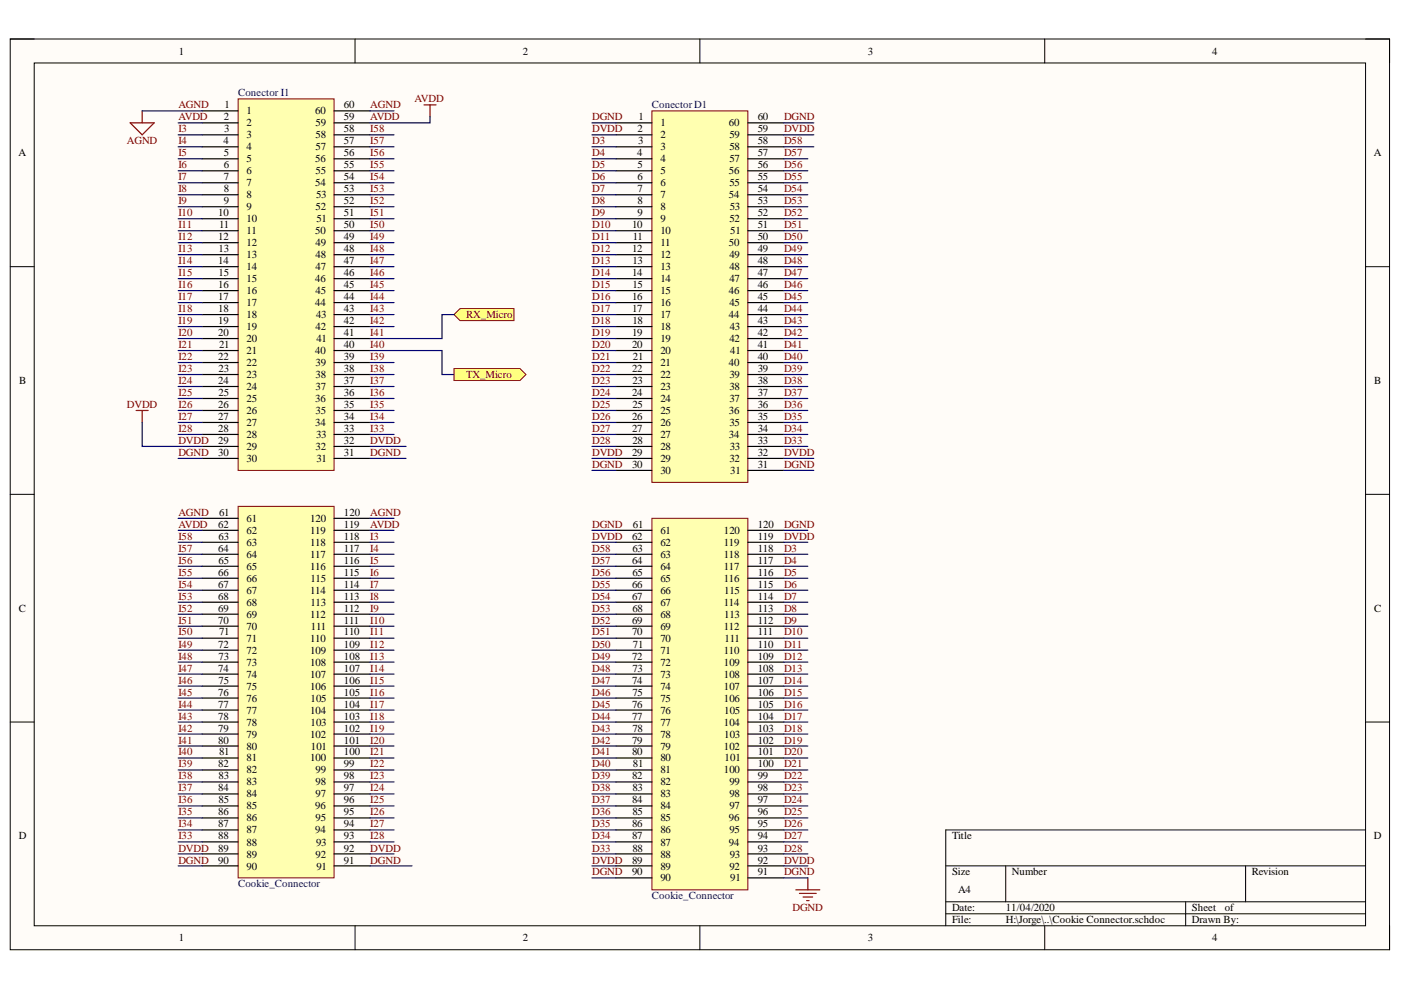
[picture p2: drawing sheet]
<svg xmlns="http://www.w3.org/2000/svg" width="297mm" height="210mm" viewBox="0 0 297 210" stroke-linecap="round" stroke-linejoin="round" font-family="sans-serif">
<path d="M2.2 8.3h292.4v193.1h-292.4z" fill-rule="evenodd" fill="#fffcf8"/>
<path d="M2.2 8.3h292.4v193.1h-292.4z" fill="none" stroke="#000" stroke-width=".21"/>
<path d="M7.3 13.4h282.2v182.9h-282.2z" fill-rule="evenodd" fill="#fffcf8"/>
<g fill="none" stroke="#000" stroke-width=".21">
<path d="M2.2 8.3h5.1M7.3 13.4h282.2v182.9h-282.2zM75.3 8.3v5M148.4 8.3v5M221.5 8.3v5.1M289.5 8.3h5.1v5.1M2.2 56.5h5.1M289.5 56.5h5.1M2.2 104.8h5.1M289.5 104.8h5.1M2.2 153.1h5.1M289.5 153.1h5.1"/>
<path d="M289.5 176h-89v20.3M75.3 196.3v5.1M148.4 196.3v5.1M200.5 183.6h89M200.5 191.2h89M200.5 193.7h89M213.2 183.6v7.6M221.5 196.3v5.1M251.4 191.2v5.1M264.1 183.6v7.6M294.6 196.3v5.1"/>
</g>
<path d="M50.5 21h20.3v78.7h-20.3z" fill-rule="evenodd" fill="#ffffb0"/>
<path d="M50.5 21h20.3v78.7h-20.3z" fill="none" stroke="#800000" stroke-width=".21"/>
<g fill="none" stroke="#000" stroke-width=".25">
<path d="M42.9 23.5h7.6M42.9 26h7.6M42.9 28.6h7.6M42.9 31.1h7.6M42.9 33.7h7.6M42.9 36.2h7.6M42.9 38.8h7.6M70.8 23.5h7.7M70.8 26h7.7M70.8 28.6h7.7M70.8 31.1h7.7M70.8 33.7h7.7"/>
<path d="M70.8 36.2h7.7M70.8 38.8h7.7M42.9 41.3h7.6M42.9 43.8h7.6M42.9 46.4h7.6M42.9 48.9h7.6M42.9 51.5h7.6M42.9 54h7.6M42.9 56.5h7.6M42.9 59.1h7.6M70.8 41.3h7.7M70.8 43.8h7.7"/>
<path d="M70.8 46.4h7.7M70.8 48.9h7.7M70.8 51.5h7.7M70.8 54h7.7M70.8 56.5h7.7M70.8 59.1h7.7M42.9 61.6h7.6M42.9 64.2h7.6M42.9 66.7h7.6M42.9 69.2h7.6M42.9 71.8h7.6M42.9 74.3h7.6"/>
<path d="M42.9 76.9h7.6M42.9 79.4h7.6M70.8 61.6h7.7M70.8 64.2h7.7M70.8 66.7h7.7M70.8 69.2h7.7M70.8 71.8h7.7M70.8 74.3h7.7M70.8 76.9h7.7M70.8 79.4h7.7M42.9 81.9h7.6M42.9 84.5h7.6"/>
<path d="M42.9 87h7.6M42.9 89.6h7.6M42.9 92.1h7.6M42.9 94.7h7.6M42.9 97.2h7.6M70.8 81.9h7.7M70.8 84.5h7.7M70.8 87h7.7M70.8 89.6h7.7M70.8 92.1h7.7M70.8 94.7h7.7M70.8 97.2h7.7"/>
</g>
<path d="M50.5 107.4h20.3v78.7h-20.3z" fill-rule="evenodd" fill="#ffffb0"/>
<path d="M50.5 107.4h20.3v78.7h-20.3z" fill="none" stroke="#800000" stroke-width=".21"/>
<g fill="none" stroke="#000" stroke-width=".25">
<path d="M42.9 109.9h7.6M42.9 112.4h7.6M42.9 115h7.6M42.9 117.5h7.6M70.8 109.9h7.7M70.8 112.4h7.7M70.8 115h7.7M70.8 117.5h7.7M42.9 120.1h7.6M42.9 122.6h7.6M42.9 125.1h7.6M42.9 127.7h7.6"/>
<path d="M42.9 130.2h7.6M42.9 132.8h7.6M42.9 135.3h7.6M42.9 137.8h7.6M70.8 120.1h7.7M70.8 122.6h7.7M70.8 125.1h7.7M70.8 127.7h7.7M70.8 130.2h7.7M70.8 132.8h7.7M70.8 135.3h7.7M70.8 137.8h7.7"/>
<path d="M42.9 140.4h7.6M42.9 142.9h7.6M42.9 145.5h7.6M42.9 148h7.6M42.9 150.5h7.6M42.9 153.1h7.6M42.9 155.6h7.6M42.9 158.2h7.6M70.8 140.4h7.7M70.8 142.9h7.7M70.8 145.5h7.7M70.8 148h7.7"/>
<path d="M70.8 150.5h7.7M70.8 153.1h7.7M70.8 155.6h7.7M70.8 158.2h7.7M42.9 160.7h7.6M42.9 163.3h7.6M42.9 165.8h7.6M42.9 168.3h7.6M42.9 170.9h7.6M42.9 173.4h7.6M42.9 176h7.6M42.9 178.5h7.6"/>
<path d="M70.8 160.7h7.7M70.8 163.3h7.7M70.8 165.8h7.7M70.8 168.3h7.7M70.8 170.9h7.7M70.8 173.4h7.7M70.8 176h7.7M70.8 178.5h7.7M42.9 181h7.6M42.9 183.6h7.6M70.8 181h7.7M70.8 183.6h7.7"/>
</g>
<path d="M89.9 22.2h2.5M91.2 22.2v2.6" fill="none" stroke="#800000" stroke-width=".25"/>
<path d="M138.2 23.5h20.4v78.8h-20.4z" fill-rule="evenodd" fill="#ffffb0"/>
<path d="M138.2 23.5h20.4v78.8h-20.4z" fill="none" stroke="#800000" stroke-width=".21"/>
<g fill="none" stroke="#000" stroke-width=".25">
<path d="M130.6 26h7.6M130.6 28.6h7.6M130.6 31.1h7.6M130.6 33.7h7.6M130.6 36.2h7.6M130.6 38.8h7.6M158.6 26h7.6M158.6 28.6h7.6M158.6 31.1h7.6M158.6 33.7h7.6M158.6 36.2h7.6M158.6 38.8h7.6"/>
<path d="M130.6 41.3h7.6M130.6 43.8h7.6M130.6 46.4h7.6M130.6 48.9h7.6M130.6 51.5h7.6M130.6 54h7.6M130.6 56.5h7.6M130.6 59.1h7.6M158.6 41.3h7.6M158.6 43.8h7.6M158.6 46.4h7.6M158.6 48.9h7.6"/>
<path d="M158.6 51.5h7.6M158.6 54h7.6M158.6 56.5h7.6M158.6 59.1h7.6M130.6 61.6h7.6M130.6 64.2h7.6M130.6 66.7h7.6M130.6 69.2h7.6M130.6 71.8h7.6M130.6 74.3h7.6M130.6 76.9h7.6M130.6 79.4h7.6"/>
<path d="M158.6 61.6h7.6M158.6 64.2h7.6M158.6 66.7h7.6M158.6 69.2h7.6M158.6 71.8h7.6M158.6 74.3h7.6M158.6 76.9h7.6M158.6 79.4h7.6M130.6 81.9h7.6M130.6 84.5h7.6M130.6 87h7.6M130.6 89.6h7.6"/>
<path d="M130.6 92.1h7.6M130.6 94.7h7.6M130.6 97.2h7.6M130.6 99.7h7.6M158.6 81.9h7.6M158.6 84.5h7.6M158.6 87h7.6M158.6 89.6h7.6M158.6 92.1h7.6M158.6 94.7h7.6M158.6 97.2h7.6M158.6 99.7h7.6"/>
</g>
<path d="M138.2 109.9h20.4v78.8h-20.4z" fill-rule="evenodd" fill="#ffffb0"/>
<path d="M138.2 109.9h20.4v78.8h-20.4z" fill="none" stroke="#800000" stroke-width=".21"/>
<g fill="none" stroke="#000" stroke-width=".25">
<path d="M130.6 112.4h7.6M130.6 115h7.6M130.6 117.5h7.6M158.6 112.4h7.6M158.6 115h7.6M158.6 117.5h7.6M130.6 120.1h7.6M130.6 122.6h7.6M130.6 125.1h7.6M130.6 127.7h7.6M130.6 130.2h7.6M130.6 132.8h7.6"/>
<path d="M130.6 135.3h7.6M130.6 137.8h7.6M158.6 120.1h7.6M158.6 122.6h7.6M158.6 125.1h7.6M158.6 127.7h7.6M158.6 130.2h7.6M158.6 132.8h7.6M158.6 135.3h7.6M158.6 137.8h7.6M130.6 140.4h7.6M130.6 142.9h7.6"/>
<path d="M130.6 145.5h7.6M130.6 148h7.6M130.6 150.5h7.6M130.6 153.1h7.6M130.6 155.6h7.6M130.6 158.2h7.6M158.6 140.4h7.6M158.6 142.9h7.6M158.6 145.5h7.6M158.6 148h7.6M158.6 150.5h7.6M158.6 153.1h7.6"/>
<path d="M158.6 155.6h7.6M158.6 158.2h7.6M130.6 160.7h7.6M130.6 163.3h7.6M130.6 165.8h7.6M130.6 168.3h7.6M130.6 170.9h7.6M130.6 173.4h7.6M130.6 176h7.6M130.6 178.5h7.6M158.6 160.7h7.6M158.6 163.3h7.6"/>
<path d="M158.6 165.8h7.6M158.6 168.3h7.6M158.6 170.9h7.6M158.6 173.4h7.6M158.6 176h7.6M158.6 178.5h7.6M130.6 181h7.6M130.6 183.6h7.6M130.6 186.1h7.6M158.6 181h7.6M158.6 183.6h7.6M158.6 186.1h7.6"/>
</g>
<path d="M27.6 26h5.1l-2.6 2.6zM30.1 23.5v2.5M28.9 87h2.5M30.1 87v2.6M168.7 188.7h5.1M169.5 189.4h3.6M170.3 190.2h2M171 190.9h.5M171.3 186.1v2.6" fill="none" stroke="#800000" stroke-width=".25"/>
<path d="M78.5 74.3h15.2v5.1h2.6" fill="none" stroke="#000080" stroke-width=".25"/>
<path d="M96.3 66.7l1.2-1.3h11.5v2.6h-11.5z" fill-rule="evenodd" fill="#ffff80"/>
<path d="M96.3 66.7l1.2-1.3h11.5v2.6h-11.5z" fill="none" stroke="#800000" stroke-width=".21"/>
<path d="M96.3 78.1h13.9l1.3 1.3-1.3 1.3h-13.9z" fill-rule="evenodd" fill="#ffff80"/>
<path d="M96.3 78.1h13.9l1.3 1.3-1.3 1.3h-13.9z" fill="none" stroke="#800000" stroke-width=".21"/>
<g fill="none" stroke="#000080" stroke-width=".25">
<path d="M30.1 23.5h12.8M37.8 38.8h5.1M37.8 36.2h5.1M37.8 33.7h5.1M37.8 31.1h5.1M37.8 28.6h5.1M37.8 26h5.1M78.5 23.5h5M78.5 38.8h5M78.5 36.2h5M78.5 33.7h5M78.5 31.1h5"/>
<path d="M78.5 28.6h5M91.2 24.8v1.2h-12.7M125.5 38.8h5.1M125.5 36.2h5.1M125.5 33.7h5.1M125.5 31.1h5.1M125.5 28.6h5.1M125.5 26h5.1M166.2 38.8h5.1M166.2 36.2h5.1M166.2 33.7h5.1M166.2 31.1h6.3"/>
<path d="M166.2 28.6h6.3M166.2 26h6.3M37.8 59.1h5.1M37.8 56.5h5.1M37.8 54h5.1M37.8 51.5h5.1M37.8 48.9h5.1M37.8 46.4h5.1M37.8 43.8h5.1M37.8 41.3h5.1M78.5 59.1h5M78.5 56.5h5"/>
<path d="M78.5 54h5M78.5 51.5h5M78.5 48.9h5M78.5 46.4h5M78.5 43.8h5M78.5 41.3h5M125.5 59.1h5.1M125.5 56.5h5.1M125.5 54h5.1M125.5 51.5h5.1M125.5 48.9h5.1M125.5 46.4h5.1"/>
<path d="M125.5 43.8h5.1M125.5 41.3h5.1M166.2 59.1h5.1M166.2 56.5h5.1M166.2 54h5.1M166.2 51.5h5.1M166.2 48.9h5.1M166.2 46.4h5.1M166.2 43.8h5.1M166.2 41.3h5.1M37.8 79.4h5.1M37.8 76.9h5.1"/>
<path d="M37.8 74.3h5.1M37.8 71.8h5.1M37.8 69.2h5.1M37.8 66.7h5.1M37.8 64.2h5.1M37.8 61.6h5.1M78.5 79.4h5M78.5 76.9h5M78.5 69.2h5M78.5 66.7h5M78.5 64.2h5M78.5 61.6h5"/>
<path d="M96.3 66.7h-2.6v5.1h-15.2M125.5 79.4h5.1M125.5 76.9h5.1M125.5 74.3h5.1M125.5 71.8h5.1M125.5 69.2h5.1M125.5 66.7h5.1M125.5 64.2h5.1M125.5 61.6h5.1M166.2 79.4h5.1M166.2 76.9h5.1M166.2 74.3h5.1"/>
<path d="M166.2 71.8h5.1M166.2 69.2h5.1M166.2 66.7h5.1M166.2 64.2h5.1M166.2 61.6h5.1M30.1 89.6v5.1h12.8M37.8 97.2h5.1M37.8 92.1h5.1M37.8 89.6h5.1M37.8 87h5.1M37.8 84.5h5.1M37.8 81.9h5.1"/>
<path d="M78.5 97.2h7.6M78.5 92.1h5M78.5 89.6h5M78.5 87h5M78.5 84.5h5M78.5 81.9h5M78.5 94.7h7.6M125.5 97.2h5.1M125.5 92.1h5.1M125.5 89.6h5.1M125.5 87h5.1M125.5 84.5h5.1"/>
<path d="M125.5 81.9h5.1M125.5 94.7h5.1M125.5 99.7h5.1M166.2 97.2h6.3M166.2 92.1h5.1M166.2 89.6h5.1M166.2 87h5.1M166.2 84.5h5.1M166.2 81.9h5.1M166.2 94.7h5.1M166.2 99.7h6.3M37.8 117.5h5.1"/>
<path d="M37.8 115h5.1M37.8 112.4h5.1M37.8 109.9h5.1M78.5 117.5h5M78.5 115h5M78.5 112.4h5M78.5 109.9h5M125.5 117.5h5.1M125.5 115h5.1M125.5 112.4h5.1M166.2 117.5h5.1M166.2 115h5.1"/>
<path d="M166.2 112.4h5.1M37.8 137.8h5.1M37.8 135.3h5.1M37.8 132.8h5.1M37.8 130.2h5.1M37.8 127.7h5.1M37.8 125.1h5.1M37.8 122.6h5.1M37.8 120.1h5.1M78.5 137.8h5M78.5 135.3h5M78.5 132.8h5"/>
<path d="M78.5 130.2h5M78.5 127.7h5M78.5 125.1h5M78.5 122.6h5M78.5 120.1h5M125.5 137.8h5.1M125.5 135.3h5.1M125.5 132.8h5.1M125.5 130.2h5.1M125.5 127.7h5.1M125.5 125.1h5.1M125.5 122.6h5.1"/>
<path d="M125.5 120.1h5.1M166.2 137.8h5.1M166.2 135.3h5.1M166.2 132.8h5.1M166.2 130.2h5.1M166.2 127.7h5.1M166.2 125.1h5.1M166.2 122.6h5.1M166.2 120.1h5.1M37.8 158.2h5.1M37.8 155.6h5.1M37.8 153.1h5.1"/>
<path d="M37.8 150.5h5.1M37.8 148h5.1M37.8 145.5h5.1M37.8 142.9h5.1M37.8 140.4h5.1M78.5 158.2h5M78.5 155.6h5M78.5 153.1h5M78.5 150.5h5M78.5 148h5M78.5 145.5h5M78.5 142.9h5"/>
<path d="M78.5 140.4h5M125.5 158.2h5.1M125.5 155.6h5.1M125.5 153.1h5.1M125.5 150.5h5.1M125.5 148h5.1M125.5 145.5h5.1M125.5 142.9h5.1M125.5 140.4h5.1M166.2 158.2h5.1M166.2 155.6h5.1M166.2 153.1h5.1"/>
<path d="M166.2 150.5h5.1M166.2 148h5.1M166.2 145.5h5.1M166.2 142.9h5.1M166.2 140.4h5.1M37.8 178.5h5.1M37.8 176h5.1M37.8 173.4h5.1M37.8 170.9h5.1M37.8 168.3h5.1M37.8 165.8h5.1M37.8 163.3h5.1"/>
<path d="M37.8 160.7h5.1M78.5 170.9h5M78.5 168.3h5M78.5 165.8h5M78.5 163.3h5M78.5 160.7h5M78.5 178.5h5M78.5 176h5M78.5 173.4h5M125.5 178.5h5.1M125.5 176h5.1M125.5 173.4h5.1"/>
<path d="M125.5 170.9h5.1M125.5 168.3h5.1M125.5 165.8h5.1M125.5 163.3h5.1M125.5 160.7h5.1M166.2 170.9h5.1M166.2 168.3h5.1M166.2 165.8h5.1M166.2 163.3h5.1M166.2 160.7h5.1M166.2 178.5h5.1M166.2 176h5.1"/>
<path d="M166.2 173.4h5.1M37.8 183.6h5.1M37.8 181h5.1M78.5 183.6h8.9M78.5 181h5M125.5 183.6h5.1M125.5 181h5.1M125.5 186.1h5.1M166.2 183.6h5.1M166.2 181h5.1M166.2 186.1h5.1"/>
</g>
<g font-size="2.3">
<text x="37.9" y="11.6">1</text>
<text x="110.8" y="11.6">2</text>
<text x="184" y="11.6">3</text>
<text x="257" y="11.6">4</text>
<text x="47.6" y="23">1</text>
<text x="72.9" y="23">60</text>
<text x="47.5" y="25.5">2</text>
<text x="47.5" y="28.1">3</text>
<text x="52.3" y="24.3">1</text>
<text x="52.3" y="26.8">2</text>
<text x="52.3" y="29.3">3</text>
<text x="66.8" y="24.3">60</text>
<text x="66.9" y="29.3">58</text>
<text x="66.9" y="26.8">59</text>
<text x="72.9" y="28.1">58</text>
<text x="72.9" y="25.5">59</text>
<text x="135.2" y="28.1">2</text>
<text x="135.4" y="25.5">1</text>
<text x="140" y="26.8">1</text>
<text x="140" y="29.3">2</text>
<text x="154.6" y="26.8">60</text>
<text x="154.6" y="29.3">59</text>
<text x="160.7" y="28.1">59</text>
<text x="160.7" y="25.5">60</text>
<text x="3.9" y="33.1">A</text>
<text x="47.4" y="30.6">4</text>
<text x="47.5" y="33.1">5</text>
<text x="47.5" y="35.7">6</text>
<text x="52.3" y="31.9">4</text>
<text x="52.3" y="34.4">5</text>
<text x="66.8" y="34.4">56</text>
<text x="66.9" y="31.9">57</text>
<text x="72.9" y="35.7">55</text>
<text x="72.9" y="33.1">56</text>
<text x="72.9" y="30.6">57</text>
<text x="135.1" y="33.1">4</text>
<text x="135.2" y="35.7">5</text>
<text x="135.3" y="30.6">3</text>
<text x="140" y="31.9">3</text>
<text x="140" y="34.4">4</text>
<text x="154.6" y="34.4">57</text>
<text x="154.6" y="31.9">58</text>
<text x="160.7" y="35.7">56</text>
<text x="160.7" y="33.1">57</text>
<text x="160.7" y="30.6">58</text>
<text x="291.3" y="33.1">A</text>
<text x="47.5" y="38.2">7</text>
<text x="47.5" y="40.7">8</text>
<text x="52.3" y="36.9">6</text>
<text x="52.3" y="39.5">7</text>
<text x="66.8" y="39.5">54</text>
<text x="66.9" y="36.9">55</text>
<text x="72.9" y="40.7">53</text>
<text x="72.9" y="38.2">54</text>
<text x="135.2" y="38.2">6</text>
<text x="135.2" y="40.7">7</text>
<text x="140" y="36.9">5</text>
<text x="140" y="39.5">6</text>
<text x="154.6" y="36.9">56</text>
<text x="154.6" y="39.5">55</text>
<text x="160.7" y="40.7">54</text>
<text x="160.7" y="38.2">55</text>
<text x="46.3" y="45.8">10</text>
<text x="47.5" y="43.3">9</text>
<text x="52.3" y="42">8</text>
<text x="52.3" y="44.5">9</text>
<text x="52.3" y="47.1">10</text>
<text x="66.9" y="44.5">52</text>
<text x="67" y="42">53</text>
<text x="67.1" y="47.1">51</text>
<text x="72.9" y="45.8">51</text>
<text x="72.9" y="43.3">52</text>
<text x="135.2" y="43.3">8</text>
<text x="135.2" y="45.8">9</text>
<text x="140" y="42">7</text>
<text x="140" y="44.5">8</text>
<text x="140" y="47.1">9</text>
<text x="154.6" y="42">54</text>
<text x="154.6" y="47.1">52</text>
<text x="154.7" y="44.5">53</text>
<text x="160.7" y="45.8">52</text>
<text x="160.7" y="43.3">53</text>
<text x="46.3" y="51">12</text>
<text x="46.4" y="53.5">13</text>
<text x="46.4" y="48.3">11</text>
<text x="52.3" y="49.7">11</text>
<text x="52.3" y="52.2">12</text>
<text x="66.8" y="49.7">50</text>
<text x="66.9" y="52.2">49</text>
<text x="72.9" y="53.5">48</text>
<text x="72.9" y="51">49</text>
<text x="72.9" y="48.3">50</text>
<text x="134" y="48.3">10</text>
<text x="134" y="53.5">12</text>
<text x="134.2" y="51">11</text>
<text x="140" y="49.7">10</text>
<text x="140" y="52.2">11</text>
<text x="154.6" y="52.2">50</text>
<text x="154.8" y="49.7">51</text>
<text x="160.7" y="53.5">49</text>
<text x="160.7" y="51">50</text>
<text x="160.7" y="48.3">51</text>
<text x="46.3" y="56">14</text>
<text x="46.4" y="58.6">15</text>
<text x="52.3" y="54.8">13</text>
<text x="52.3" y="57.3">14</text>
<text x="52.3" y="59.8">15</text>
<text x="66.8" y="59.8">46</text>
<text x="66.9" y="57.3">47</text>
<text x="66.9" y="54.8">48</text>
<text x="72.9" y="58.6">46</text>
<text x="72.9" y="56">47</text>
<text x="134" y="58.6">14</text>
<text x="134.1" y="56">13</text>
<text x="140" y="54.8">12</text>
<text x="140" y="57.3">13</text>
<text x="140" y="59.8">14</text>
<text x="154.6" y="59.8">47</text>
<text x="154.6" y="57.3">48</text>
<text x="154.6" y="54.8">49</text>
<text x="160.7" y="58.6">47</text>
<text x="160.7" y="56">48</text>
<text x="46.3" y="61.1">16</text>
<text x="46.3" y="63.6">17</text>
<text x="52.3" y="62.4">16</text>
<text x="52.3" y="64.9">17</text>
<text x="66.8" y="64.9">44</text>
<text x="66.9" y="62.4">45</text>
<text x="72.9" y="63.6">44</text>
<text x="72.9" y="61.1">45</text>
<text x="134" y="63.6">16</text>
<text x="134.1" y="61.1">15</text>
<text x="140" y="62.4">15</text>
<text x="140" y="64.9">16</text>
<text x="154.6" y="62.4">46</text>
<text x="154.6" y="64.9">45</text>
<text x="160.7" y="63.6">45</text>
<text x="160.7" y="61.1">46</text>
<text x="46.3" y="66.2">18</text>
<text x="46.3" y="68.7">19</text>
<text x="46.3" y="71.3">20</text>
<text x="52.3" y="67.5">18</text>
<text x="52.3" y="70">19</text>
<text x="66.9" y="70">42</text>
<text x="67" y="67.5">43</text>
<text x="72.9" y="71.3">41</text>
<text x="72.9" y="68.7">42</text>
<text x="72.9" y="66.2">43</text>
<text x="134" y="66.2">17</text>
<text x="134" y="71.3">19</text>
<text x="134.1" y="68.7">18</text>
<text x="140" y="67.5">17</text>
<text x="140" y="70">18</text>
<text x="154.6" y="67.5">44</text>
<text x="154.7" y="70">43</text>
<text x="160.7" y="71.3">42</text>
<text x="160.7" y="68.7">43</text>
<text x="160.7" y="66.2">44</text>
<text x="46.3" y="76.3">22</text>
<text x="46.4" y="73.8">21</text>
<text x="52.3" y="72.5">20</text>
<text x="52.3" y="75.1">21</text>
<text x="52.3" y="77.6">22</text>
<text x="66.8" y="75.1">40</text>
<text x="66.9" y="77.6">39</text>
<text x="67.1" y="72.5">41</text>
<text x="72.9" y="76.3">39</text>
<text x="72.9" y="73.8">40</text>
<text x="134" y="73.8">20</text>
<text x="134.2" y="76.3">21</text>
<text x="140" y="72.5">19</text>
<text x="140" y="75.1">20</text>
<text x="140" y="77.6">21</text>
<text x="154.6" y="77.6">40</text>
<text x="154.6" y="72.5">42</text>
<text x="154.8" y="75.1">41</text>
<text x="160.7" y="76.3">40</text>
<text x="160.7" y="73.8">41</text>
<text x="4.1" y="81.4">B</text>
<text x="46.3" y="81.4">24</text>
<text x="46.4" y="78.9">23</text>
<text x="46.4" y="83.9">25</text>
<text x="52.3" y="80.1">23</text>
<text x="52.3" y="82.7">24</text>
<text x="66.9" y="82.7">37</text>
<text x="66.9" y="80.1">38</text>
<text x="72.9" y="83.9">36</text>
<text x="72.9" y="81.4">37</text>
<text x="72.9" y="78.9">38</text>
<text x="134" y="78.9">22</text>
<text x="134" y="83.9">24</text>
<text x="134.1" y="81.4">23</text>
<text x="140" y="80.1">22</text>
<text x="140" y="82.7">23</text>
<text x="154.6" y="82.7">38</text>
<text x="154.6" y="80.1">39</text>
<text x="160.7" y="83.9">37</text>
<text x="160.7" y="81.4">38</text>
<text x="160.7" y="78.9">39</text>
<text x="291.4" y="81.4">B</text>
<text x="46.3" y="86.5">26</text>
<text x="46.3" y="89">27</text>
<text x="52.3" y="85.2">25</text>
<text x="52.3" y="87.7">26</text>
<text x="66.8" y="85.2">36</text>
<text x="66.9" y="87.7">35</text>
<text x="72.9" y="89">34</text>
<text x="72.9" y="86.5">35</text>
<text x="134" y="89">26</text>
<text x="134.1" y="86.5">25</text>
<text x="140" y="85.2">24</text>
<text x="140" y="87.7">25</text>
<text x="154.6" y="87.7">36</text>
<text x="154.6" y="85.2">37</text>
<text x="160.7" y="89">35</text>
<text x="160.7" y="86.5">36</text>
<text x="46.3" y="91.5">28</text>
<text x="46.3" y="94.2">29</text>
<text x="52.3" y="90.3">27</text>
<text x="52.3" y="92.9">28</text>
<text x="52.3" y="95.4">29</text>
<text x="66.8" y="90.3">34</text>
<text x="66.9" y="95.4">32</text>
<text x="67" y="92.9">33</text>
<text x="72.9" y="94.2">32</text>
<text x="72.9" y="91.5">33</text>
<text x="134" y="91.5">27</text>
<text x="134.1" y="94.2">28</text>
<text x="140" y="90.3">26</text>
<text x="140" y="92.9">27</text>
<text x="140" y="95.4">28</text>
<text x="154.6" y="92.9">34</text>
<text x="154.6" y="90.3">35</text>
<text x="154.7" y="95.4">33</text>
<text x="160.7" y="94.2">33</text>
<text x="160.7" y="91.5">34</text>
<text x="46.3" y="96.7">30</text>
<text x="52.3" y="98">30</text>
<text x="67.1" y="98">31</text>
<text x="72.9" y="96.7">31</text>
<text x="134" y="96.7">29</text>
<text x="134" y="99.2">30</text>
<text x="140" y="98">29</text>
<text x="140" y="100.5">30</text>
<text x="154.6" y="98">32</text>
<text x="154.8" y="100.5">31</text>
<text x="160.7" y="99.2">31</text>
<text x="160.7" y="96.7">32</text>
<text x="46.3" y="111.9">62</text>
<text x="46.4" y="109.4">61</text>
<text x="52.3" y="110.6">61</text>
<text x="52.3" y="113.2">62</text>
<text x="65.7" y="113.2">119</text>
<text x="65.7" y="110.6">120</text>
<text x="72.9" y="111.9">119</text>
<text x="72.9" y="109.4">120</text>
<text x="134.2" y="111.9">61</text>
<text x="140" y="113.2">61</text>
<text x="153.5" y="113.2">120</text>
<text x="160.7" y="111.9">120</text>
<text x="46.3" y="117">64</text>
<text x="46.4" y="114.4">63</text>
<text x="46.4" y="119.5">65</text>
<text x="52.3" y="115.7">63</text>
<text x="52.3" y="118.3">64</text>
<text x="65.7" y="118.3">117</text>
<text x="65.7" y="115.7">118</text>
<text x="72.9" y="119.5">116</text>
<text x="72.9" y="117">117</text>
<text x="72.9" y="114.4">118</text>
<text x="134" y="114.4">62</text>
<text x="134" y="119.5">64</text>
<text x="134.1" y="117">63</text>
<text x="140" y="115.7">62</text>
<text x="140" y="118.3">63</text>
<text x="153.5" y="118.3">118</text>
<text x="153.5" y="115.7">119</text>
<text x="160.7" y="119.5">117</text>
<text x="160.7" y="117">118</text>
<text x="160.7" y="114.4">119</text>
<text x="46.3" y="122.1">66</text>
<text x="46.3" y="124.6">67</text>
<text x="52.3" y="120.8">65</text>
<text x="52.3" y="123.3">66</text>
<text x="52.3" y="125.9">67</text>
<text x="65.7" y="125.9">114</text>
<text x="65.7" y="120.8">116</text>
<text x="65.8" y="123.3">115</text>
<text x="72.9" y="124.6">114</text>
<text x="72.9" y="122.1">115</text>
<text x="134" y="124.6">66</text>
<text x="134.1" y="122.1">65</text>
<text x="140" y="120.8">64</text>
<text x="140" y="123.3">65</text>
<text x="140" y="125.9">66</text>
<text x="153.5" y="123.3">116</text>
<text x="153.5" y="120.8">117</text>
<text x="153.5" y="125.9">115</text>
<text x="160.7" y="124.6">115</text>
<text x="160.7" y="122.1">116</text>
<text x="4" y="129.7">C</text>
<text x="46.3" y="127.1">68</text>
<text x="46.3" y="129.7">69</text>
<text x="52.3" y="128.4">68</text>
<text x="52.3" y="130.9">69</text>
<text x="65.7" y="130.9">112</text>
<text x="65.8" y="128.4">113</text>
<text x="72.9" y="129.7">112</text>
<text x="72.9" y="127.1">113</text>
<text x="134" y="127.1">67</text>
<text x="134.1" y="129.7">68</text>
<text x="140" y="128.4">67</text>
<text x="140" y="130.9">68</text>
<text x="153.5" y="128.4">114</text>
<text x="153.5" y="130.9">113</text>
<text x="160.7" y="129.7">113</text>
<text x="160.7" y="127.1">114</text>
<text x="291.4" y="129.7">C</text>
<text x="46.3" y="132.2">70</text>
<text x="46.3" y="137.4">72</text>
<text x="46.4" y="134.7">71</text>
<text x="52.3" y="133.5">70</text>
<text x="52.3" y="136.1">71</text>
<text x="65.7" y="136.1">110</text>
<text x="65.9" y="133.5">111</text>
<text x="72.9" y="137.4">109</text>
<text x="72.9" y="134.7">110</text>
<text x="72.9" y="132.2">111</text>
<text x="134" y="132.2">69</text>
<text x="134" y="134.7">70</text>
<text x="134.2" y="137.4">71</text>
<text x="140" y="133.5">69</text>
<text x="140" y="136.1">70</text>
<text x="153.5" y="133.5">112</text>
<text x="153.6" y="136.1">111</text>
<text x="160.7" y="137.4">110</text>
<text x="160.7" y="134.7">111</text>
<text x="160.7" y="132.2">112</text>
<text x="46.3" y="142.4">74</text>
<text x="46.4" y="139.9">73</text>
<text x="52.3" y="138.6">72</text>
<text x="52.3" y="141.2">73</text>
<text x="52.3" y="143.7">74</text>
<text x="65.7" y="143.7">107</text>
<text x="65.7" y="141.2">108</text>
<text x="65.7" y="138.6">109</text>
<text x="72.9" y="142.4">107</text>
<text x="72.9" y="139.9">108</text>
<text x="134" y="139.9">72</text>
<text x="134.1" y="142.4">73</text>
<text x="140" y="138.6">71</text>
<text x="140" y="141.2">72</text>
<text x="140" y="143.7">73</text>
<text x="153.5" y="143.7">108</text>
<text x="153.5" y="141.2">109</text>
<text x="153.5" y="138.6">110</text>
<text x="160.7" y="142.4">108</text>
<text x="160.7" y="139.9">109</text>
<text x="46.3" y="147.5">76</text>
<text x="46.4" y="145">75</text>
<text x="52.3" y="146.2">75</text>
<text x="52.3" y="148.8">76</text>
<text x="65.7" y="146.2">106</text>
<text x="65.8" y="148.8">105</text>
<text x="72.9" y="147.5">105</text>
<text x="72.9" y="145">106</text>
<text x="134" y="145">74</text>
<text x="134.1" y="147.5">75</text>
<text x="140" y="146.2">74</text>
<text x="140" y="148.8">75</text>
<text x="153.5" y="148.8">106</text>
<text x="153.5" y="146.2">107</text>
<text x="160.7" y="147.5">106</text>
<text x="160.7" y="145">107</text>
<text x="46.3" y="150">77</text>
<text x="46.3" y="152.6">78</text>
<text x="46.3" y="155.1">79</text>
<text x="52.3" y="151.3">77</text>
<text x="52.3" y="153.8">78</text>
<text x="65.7" y="151.3">104</text>
<text x="65.8" y="153.8">103</text>
<text x="72.9" y="155.1">102</text>
<text x="72.9" y="152.6">103</text>
<text x="72.9" y="150">104</text>
<text x="134" y="150">76</text>
<text x="134" y="152.6">77</text>
<text x="134.1" y="155.1">78</text>
<text x="140" y="151.3">76</text>
<text x="140" y="153.8">77</text>
<text x="153.5" y="153.8">104</text>
<text x="153.5" y="151.3">105</text>
<text x="160.7" y="155.1">103</text>
<text x="160.7" y="152.6">104</text>
<text x="160.7" y="150">105</text>
<text x="46.3" y="157.6">80</text>
<text x="46.4" y="160.2">81</text>
<text x="52.3" y="156.4">79</text>
<text x="52.3" y="158.9">80</text>
<text x="52.3" y="161.4">81</text>
<text x="65.7" y="161.4">100</text>
<text x="65.7" y="156.4">102</text>
<text x="65.9" y="158.9">101</text>
<text x="72.9" y="160.2">100</text>
<text x="72.9" y="157.6">101</text>
<text x="134" y="157.6">79</text>
<text x="134" y="160.2">80</text>
<text x="140" y="156.4">78</text>
<text x="140" y="158.9">79</text>
<text x="140" y="161.4">80</text>
<text x="153.5" y="158.9">102</text>
<text x="153.5" y="156.4">103</text>
<text x="153.6" y="161.4">101</text>
<text x="160.7" y="160.2">101</text>
<text x="160.7" y="157.6">102</text>
<text x="46.3" y="162.7">82</text>
<text x="46.3" y="167.8">84</text>
<text x="46.4" y="165.3">83</text>
<text x="52.3" y="164">82</text>
<text x="52.3" y="166.5">83</text>
<text x="66.9" y="166.5">98</text>
<text x="66.9" y="164">99</text>
<text x="72.9" y="167.8">97</text>
<text x="72.9" y="165.3">98</text>
<text x="72.9" y="162.7">99</text>
<text x="134" y="165.3">82</text>
<text x="134.1" y="167.8">83</text>
<text x="134.2" y="162.7">81</text>
<text x="140" y="164">81</text>
<text x="140" y="166.5">82</text>
<text x="153.5" y="164">100</text>
<text x="154.6" y="166.5">99</text>
<text x="160.7" y="167.8">98</text>
<text x="160.7" y="165.3">99</text>
<text x="160.7" y="162.7">100</text>
<text x="46.3" y="172.9">86</text>
<text x="46.4" y="170.3">85</text>
<text x="52.3" y="169.1">84</text>
<text x="52.3" y="171.6">85</text>
<text x="66.8" y="171.6">96</text>
<text x="66.9" y="169.1">97</text>
<text x="72.9" y="172.9">95</text>
<text x="72.9" y="170.3">96</text>
<text x="134" y="170.3">84</text>
<text x="134.1" y="172.9">85</text>
<text x="140" y="169.1">83</text>
<text x="140" y="171.6">84</text>
<text x="154.6" y="171.6">97</text>
<text x="154.6" y="169.1">98</text>
<text x="160.7" y="172.9">96</text>
<text x="160.7" y="170.3">97</text>
<text x="4" y="177.9">D</text>
<text x="46.3" y="175.4">87</text>
<text x="46.3" y="177.9">88</text>
<text x="52.3" y="174.1">86</text>
<text x="52.3" y="176.7">87</text>
<text x="52.3" y="179.3">88</text>
<text x="66.8" y="176.7">94</text>
<text x="66.9" y="174.1">95</text>
<text x="67" y="179.3">93</text>
<text x="72.9" y="177.9">93</text>
<text x="72.9" y="175.4">94</text>
<text x="134" y="175.4">86</text>
<text x="134" y="177.9">87</text>
<text x="140" y="174.1">85</text>
<text x="140" y="176.7">86</text>
<text x="140" y="179.3">87</text>
<text x="154.6" y="179.3">94</text>
<text x="154.6" y="174.1">96</text>
<text x="154.6" y="176.7">95</text>
<text x="160.7" y="177.9">94</text>
<text x="160.7" y="175.4">95</text>
<text x="201.9" y="177.9">Title</text>
<text x="291.3" y="177.9">D</text>
<text x="46.3" y="180.6">89</text>
<text x="46.3" y="183.1">90</text>
<text x="52.3" y="181.8">89</text>
<text x="52.3" y="184.4">90</text>
<text x="66.9" y="181.8">92</text>
<text x="67.1" y="184.4">91</text>
<text x="72.9" y="183.1">91</text>
<text x="72.9" y="180.6">92</text>
<text x="134" y="183.1">89</text>
<text x="134" y="185.6">90</text>
<text x="134.1" y="180.6">88</text>
<text x="140" y="181.8">88</text>
<text x="140" y="184.4">89</text>
<text x="154.6" y="184.4">92</text>
<text x="154.7" y="181.8">93</text>
<text x="160.7" y="185.6">91</text>
<text x="160.7" y="183.1">92</text>
<text x="160.7" y="180.6">93</text>
<text x="201.9" y="185.6">Size</text>
<text x="214.5" y="185.6">Number</text>
<text x="265.4" y="185.6">Revision</text>
<text x="140" y="186.9">90</text>
<text x="154.8" y="186.9">91</text>
<text x="203.1" y="189.4">A4</text>
<text x="201.9" y="193.2">Date:</text>
<text x="201.9" y="195.8">File:</text>
<text x="213.3" y="193.2">11/04/2020</text>
<text x="213.3" y="195.8">H:\Jorge\..\Cookie Connector.schdoc</text>
<text x="252.7" y="193.2">Sheet</text>
<text x="252.7" y="195.8">Drawn By:</text>
<text x="259.7" y="193.2">of</text>
<text x="37.9" y="199.6">1</text>
<text x="110.8" y="199.6">2</text>
<text x="184" y="199.6">3</text>
<text x="257" y="199.6">4</text>
</g>
<g font-size="2.3" fill="#800000">
<text x="37.8" y="23">AGND</text>
<text x="78.5" y="23">AGND</text>
<text x="87.9" y="21.7">AVDD</text>
<text x="37.8" y="25.5">AVDD</text>
<text x="37.8" y="28.1">I3</text>
<text x="78.5" y="25.5">AVDD</text>
<text x="78.5" y="28.1">I58</text>
<text x="125.5" y="25.5">DGND</text>
<text x="125.5" y="28.1">DVDD</text>
<text x="166.2" y="25.5">DGND</text>
<text x="166.2" y="28.1">DVDD</text>
<text x="26.9" y="30.6">AGND</text>
<text x="37.8" y="30.6">I4</text>
<text x="37.8" y="33.1">I5</text>
<text x="37.8" y="35.7">I6</text>
<text x="78.5" y="35.7">I55</text>
<text x="78.5" y="33.1">I56</text>
<text x="78.5" y="30.6">I57</text>
<text x="125.5" y="30.6">D3</text>
<text x="125.5" y="33.1">D4</text>
<text x="125.5" y="35.7">D5</text>
<text x="166.2" y="30.6">D58</text>
<text x="166.2" y="33.1">D57</text>
<text x="166.2" y="35.7">D56</text>
<text x="37.8" y="38.2">I7</text>
<text x="37.8" y="40.7">I8</text>
<text x="78.5" y="40.7">I53</text>
<text x="78.5" y="38.2">I54</text>
<text x="125.5" y="38.2">D6</text>
<text x="125.5" y="40.7">D7</text>
<text x="166.2" y="40.7">D54</text>
<text x="166.2" y="38.2">D55</text>
<text x="37.8" y="43.3">I9</text>
<text x="37.8" y="45.8">I10</text>
<text x="78.5" y="45.8">I51</text>
<text x="78.5" y="43.3">I52</text>
<text x="125.5" y="43.3">D8</text>
<text x="125.5" y="45.8">D9</text>
<text x="166.2" y="45.8">D52</text>
<text x="166.2" y="43.3">D53</text>
<text x="37.8" y="48.3">I11</text>
<text x="37.8" y="51">I12</text>
<text x="37.8" y="53.5">I13</text>
<text x="78.5" y="53.5">I48</text>
<text x="78.5" y="51">I49</text>
<text x="78.5" y="48.3">I50</text>
<text x="125.5" y="48.3">D10</text>
<text x="125.5" y="51">D11</text>
<text x="125.5" y="53.5">D12</text>
<text x="166.2" y="53.5">D49</text>
<text x="166.2" y="51">D50</text>
<text x="166.2" y="48.3">D51</text>
<text x="37.8" y="56">I14</text>
<text x="37.8" y="58.6">I15</text>
<text x="78.5" y="58.6">I46</text>
<text x="78.5" y="56">I47</text>
<text x="125.5" y="56">D13</text>
<text x="125.5" y="58.6">D14</text>
<text x="166.2" y="58.6">D47</text>
<text x="166.2" y="56">D48</text>
<text x="37.8" y="61.1">I16</text>
<text x="37.8" y="63.6">I17</text>
<text x="78.5" y="63.6">I44</text>
<text x="78.5" y="61.1">I45</text>
<text x="125.5" y="61.1">D15</text>
<text x="125.5" y="63.6">D16</text>
<text x="166.2" y="63.6">D45</text>
<text x="166.2" y="61.1">D46</text>
<text x="37.8" y="66.2">I18</text>
<text x="37.8" y="68.7">I19</text>
<text x="37.8" y="71.3">I20</text>
<text x="78.5" y="71.3">I41</text>
<text x="78.5" y="68.7">I42</text>
<text x="78.5" y="66.2">I43</text>
<text x="98.8" y="67.5">RX_Micro</text>
<text x="125.5" y="66.2">D17</text>
<text x="125.5" y="68.7">D18</text>
<text x="125.5" y="71.3">D19</text>
<text x="166.2" y="71.3">D42</text>
<text x="166.2" y="68.7">D43</text>
<text x="166.2" y="66.2">D44</text>
<text x="37.8" y="73.8">I21</text>
<text x="37.8" y="76.3">I22</text>
<text x="78.5" y="76.3">I39</text>
<text x="78.5" y="73.8">I40</text>
<text x="125.5" y="73.8">D20</text>
<text x="125.5" y="76.3">D21</text>
<text x="166.2" y="76.3">D40</text>
<text x="166.2" y="73.8">D41</text>
<text x="37.8" y="78.9">I23</text>
<text x="37.8" y="81.4">I24</text>
<text x="37.8" y="83.9">I25</text>
<text x="78.5" y="83.9">I36</text>
<text x="78.5" y="81.4">I37</text>
<text x="78.5" y="78.9">I38</text>
<text x="98.8" y="80.1">TX_Micro</text>
<text x="125.5" y="78.9">D22</text>
<text x="125.5" y="81.4">D23</text>
<text x="125.5" y="83.9">D24</text>
<text x="166.2" y="83.9">D37</text>
<text x="166.2" y="81.4">D38</text>
<text x="166.2" y="78.9">D39</text>
<text x="26.9" y="86.5">DVDD</text>
<text x="37.8" y="86.5">I26</text>
<text x="37.8" y="89">I27</text>
<text x="78.5" y="89">I34</text>
<text x="78.5" y="86.5">I35</text>
<text x="125.5" y="86.5">D25</text>
<text x="125.5" y="89">D26</text>
<text x="166.2" y="89">D35</text>
<text x="166.2" y="86.5">D36</text>
<text x="37.8" y="94.2">DVDD</text>
<text x="37.8" y="91.5">I28</text>
<text x="78.5" y="94.2">DVDD</text>
<text x="78.5" y="91.5">I33</text>
<text x="125.5" y="91.5">D27</text>
<text x="125.5" y="94.2">D28</text>
<text x="166.2" y="94.2">D33</text>
<text x="166.2" y="91.5">D34</text>
<text x="37.8" y="96.7">DGND</text>
<text x="78.5" y="96.7">DGND</text>
<text x="125.5" y="96.7">DVDD</text>
<text x="125.5" y="99.2">DGND</text>
<text x="166.2" y="96.7">DVDD</text>
<text x="166.2" y="99.2">DGND</text>
<text x="37.8" y="109.4">AGND</text>
<text x="37.8" y="111.9">AVDD</text>
<text x="78.5" y="109.4">AGND</text>
<text x="78.5" y="111.9">AVDD</text>
<text x="125.5" y="111.9">DGND</text>
<text x="166.2" y="111.9">DGND</text>
<text x="37.8" y="114.4">I58</text>
<text x="37.8" y="117">I57</text>
<text x="37.8" y="119.5">I56</text>
<text x="78.5" y="119.5">I5</text>
<text x="78.5" y="117">I4</text>
<text x="78.5" y="114.4">I3</text>
<text x="125.5" y="114.4">DVDD</text>
<text x="125.5" y="117">D58</text>
<text x="125.5" y="119.5">D57</text>
<text x="166.2" y="114.4">DVDD</text>
<text x="166.2" y="119.5">D4</text>
<text x="166.2" y="117">D3</text>
<text x="37.8" y="122.1">I55</text>
<text x="37.8" y="124.6">I54</text>
<text x="78.5" y="124.6">I7</text>
<text x="78.5" y="122.1">I6</text>
<text x="125.5" y="122.1">D56</text>
<text x="125.5" y="124.6">D55</text>
<text x="166.2" y="124.6">D6</text>
<text x="166.2" y="122.1">D5</text>
<text x="37.8" y="127.1">I53</text>
<text x="37.8" y="129.7">I52</text>
<text x="78.5" y="129.7">I9</text>
<text x="78.5" y="127.1">I8</text>
<text x="125.5" y="127.1">D54</text>
<text x="125.5" y="129.7">D53</text>
<text x="166.2" y="129.7">D8</text>
<text x="166.2" y="127.1">D7</text>
<text x="37.8" y="132.2">I51</text>
<text x="37.8" y="134.7">I50</text>
<text x="37.8" y="137.4">I49</text>
<text x="78.5" y="137.4">I12</text>
<text x="78.5" y="134.7">I11</text>
<text x="78.5" y="132.2">I10</text>
<text x="125.5" y="132.2">D52</text>
<text x="125.5" y="134.7">D51</text>
<text x="125.5" y="137.4">D50</text>
<text x="166.2" y="137.4">D11</text>
<text x="166.2" y="134.7">D10</text>
<text x="166.2" y="132.2">D9</text>
<text x="37.8" y="139.9">I48</text>
<text x="37.8" y="142.4">I47</text>
<text x="78.5" y="142.4">I14</text>
<text x="78.5" y="139.9">I13</text>
<text x="125.5" y="139.9">D49</text>
<text x="125.5" y="142.4">D48</text>
<text x="166.2" y="142.4">D13</text>
<text x="166.2" y="139.9">D12</text>
<text x="37.8" y="145">I46</text>
<text x="37.8" y="147.5">I45</text>
<text x="78.5" y="147.5">I16</text>
<text x="78.5" y="145">I15</text>
<text x="125.5" y="145">D47</text>
<text x="125.5" y="147.5">D46</text>
<text x="166.2" y="147.5">D15</text>
<text x="166.2" y="145">D14</text>
<text x="37.8" y="150">I44</text>
<text x="37.8" y="152.6">I43</text>
<text x="37.8" y="155.1">I42</text>
<text x="78.5" y="155.1">I19</text>
<text x="78.5" y="152.6">I18</text>
<text x="78.5" y="150">I17</text>
<text x="125.5" y="150">D45</text>
<text x="125.5" y="152.6">D44</text>
<text x="125.5" y="155.1">D43</text>
<text x="166.2" y="155.1">D18</text>
<text x="166.2" y="152.6">D17</text>
<text x="166.2" y="150">D16</text>
<text x="37.8" y="157.6">I41</text>
<text x="37.8" y="160.2">I40</text>
<text x="78.5" y="160.2">I21</text>
<text x="78.5" y="157.6">I20</text>
<text x="125.5" y="157.6">D42</text>
<text x="125.5" y="160.2">D41</text>
<text x="166.2" y="160.2">D20</text>
<text x="166.2" y="157.6">D19</text>
<text x="37.8" y="162.7">I39</text>
<text x="37.8" y="165.3">I38</text>
<text x="37.8" y="167.8">I37</text>
<text x="78.5" y="167.8">I24</text>
<text x="78.5" y="165.3">I23</text>
<text x="78.5" y="162.7">I22</text>
<text x="125.5" y="162.7">D40</text>
<text x="125.5" y="165.3">D39</text>
<text x="125.5" y="167.8">D38</text>
<text x="166.2" y="167.8">D23</text>
<text x="166.2" y="165.3">D22</text>
<text x="166.2" y="162.7">D21</text>
<text x="37.8" y="170.3">I36</text>
<text x="37.8" y="172.9">I35</text>
<text x="78.5" y="172.9">I26</text>
<text x="78.5" y="170.3">I25</text>
<text x="125.5" y="170.3">D37</text>
<text x="125.5" y="172.9">D36</text>
<text x="166.2" y="172.9">D25</text>
<text x="166.2" y="170.3">D24</text>
<text x="37.8" y="175.4">I34</text>
<text x="37.8" y="177.9">I33</text>
<text x="78.5" y="177.9">I28</text>
<text x="78.5" y="175.4">I27</text>
<text x="125.5" y="175.4">D35</text>
<text x="125.5" y="177.9">D34</text>
<text x="166.2" y="177.9">D27</text>
<text x="166.2" y="175.4">D26</text>
<text x="37.8" y="180.6">DVDD</text>
<text x="37.8" y="183.1">DGND</text>
<text x="78.5" y="180.6">DVDD</text>
<text x="78.5" y="183.1">DGND</text>
<text x="125.5" y="185.6">DGND</text>
<text x="125.5" y="183.1">DVDD</text>
<text x="125.5" y="180.6">D33</text>
<text x="166.2" y="185.6">DGND</text>
<text x="166.2" y="183.1">DVDD</text>
<text x="166.2" y="180.6">D28</text>
<text x="168" y="193.2">DGND</text>
</g>
<g font-size="2.3" fill="#000080">
<text x="50.5" y="20.5">Conector I1</text>
<text x="138.2" y="23">Conector D1</text>
<text x="50.5" y="188.2">Cookie_Connector</text>
<text x="138.2" y="190.7">Cookie_Connector</text>
</g>
</svg>
